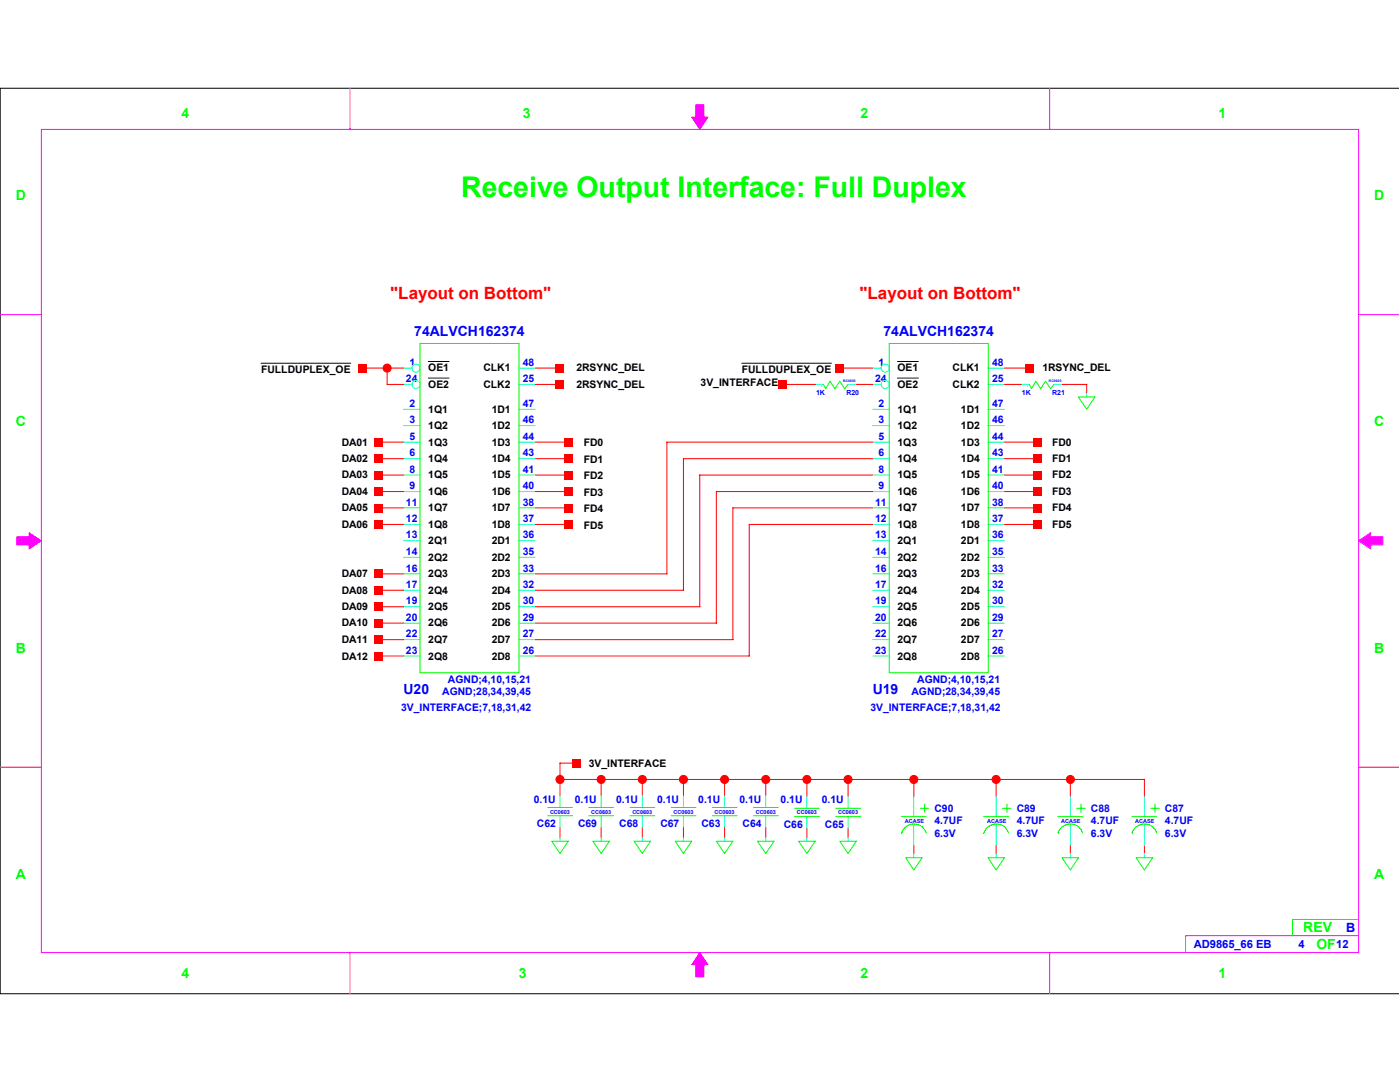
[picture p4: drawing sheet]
<svg xmlns="http://www.w3.org/2000/svg" width="279mm" height="216mm" viewBox="0 0 279 216" stroke-linecap="round" stroke-linejoin="round" font-family="sans-serif">
<path d="M279.2 17.6h-279.2v180.7h279.2M52.1 72.5h17.9M148 72.5h17.9" fill="none" stroke="#000" stroke-width=".2"/>
<path d="M182.4 168.7v1.6M198.8 168.7v1.6M213.6 168.7v1.6M228.4 168.7v1.6" fill="none" stroke="#f00" stroke-width=".2"/>
<path d="M228.4 158.8v4.2M182.4 170.3v.9M198.8 170.3v.9M213.6 170.3v.9M228.4 164.5v4.2M228.4 170.3v.9" fill="none" stroke="#0ff" stroke-width=".2"/>
<path d="M180.8 171.2h3.2l-1.6 2.4zM197.2 171.2h3.2l-1.6 2.4zM212 171.2h3.2l-1.6 2.4zM226.7 171.2h3.3l-1.6 2.4zM230.7 165.9l.1 .3" fill="none" stroke="#0f0" stroke-width=".2"/>
<path d="M230.5 165.5l.2 .4" fill="none" stroke="#0f0" stroke-width=".2"/>
<path d="M230.3 165.2l.2 .3" fill="none" stroke="#0f0" stroke-width=".2"/>
<path d="M230 164.9l.3 .3" fill="none" stroke="#0f0" stroke-width=".2"/>
<path d="M229.6 164.7l.4 .2" fill="none" stroke="#0f0" stroke-width=".2"/>
<path d="M229.3 164.5l.3 .2" fill="none" stroke="#0f0" stroke-width=".2"/>
<path d="M228.9 164.5h.4" fill="none" stroke="#0f0" stroke-width=".2"/>
<path d="M228.5 164.4l.4 .1" fill="none" stroke="#0f0" stroke-width=".2"/>
<path d="M228 164.4h.5M228.1 164.4l-.4 .1" fill="none" stroke="#0f0" stroke-width=".2"/>
<path d="M227.7 164.5l-.4 .1" fill="none" stroke="#0f0" stroke-width=".2"/>
<path d="M227.3 164.6l-.3 .2" fill="none" stroke="#0f0" stroke-width=".2"/>
<path d="M227 164.8l-.3 .3" fill="none" stroke="#0f0" stroke-width=".2"/>
<path d="M226.7 165.1l-.3 .3" fill="none" stroke="#0f0" stroke-width=".2"/>
<path d="M226.4 165.4l-.3 .3" fill="none" stroke="#0f0" stroke-width=".2"/>
<path d="M226.1 165.7l-.1 .3" fill="none" stroke="#0f0" stroke-width=".2"/>
<path d="M226 166l-.1 .2" fill="none" stroke="#0f0" stroke-width=".2"/>
<path d="M215.9 165.9l.2 .3M225.9 162.9h4.9M229.7 161.3h1.7M230.5 160.4v1.7" fill="none" stroke="#0f0" stroke-width=".2"/>
<path d="M213.6 158.8v4.2M213.6 164.5v4.2" fill="none" stroke="#0ff" stroke-width=".2"/>
<path d="M215.7 165.5l.2 .4" fill="none" stroke="#0f0" stroke-width=".2"/>
<path d="M215.5 165.2l.2 .3" fill="none" stroke="#0f0" stroke-width=".2"/>
<path d="M215.2 164.9l.3 .3" fill="none" stroke="#0f0" stroke-width=".2"/>
<path d="M214.8 164.7l.4 .2" fill="none" stroke="#0f0" stroke-width=".2"/>
<path d="M214.5 164.5l.3 .2" fill="none" stroke="#0f0" stroke-width=".2"/>
<path d="M214.1 164.5h.4" fill="none" stroke="#0f0" stroke-width=".2"/>
<path d="M213.7 164.4l.4 .1" fill="none" stroke="#0f0" stroke-width=".2"/>
<path d="M213.3 164.4h.4M213.3 164.4l-.4 .1" fill="none" stroke="#0f0" stroke-width=".2"/>
<path d="M212.9 164.5l-.3 .1" fill="none" stroke="#0f0" stroke-width=".2"/>
<path d="M212.6 164.6l-.4 .2" fill="none" stroke="#0f0" stroke-width=".2"/>
<path d="M212.2 164.8l-.3 .3" fill="none" stroke="#0f0" stroke-width=".2"/>
<path d="M211.9 165.1l-.3 .3" fill="none" stroke="#0f0" stroke-width=".2"/>
<path d="M211.6 165.4l-.2 .3" fill="none" stroke="#0f0" stroke-width=".2"/>
<path d="M211.4 165.7l-.2 .3" fill="none" stroke="#0f0" stroke-width=".2"/>
<path d="M211.2 166l-.1 .2" fill="none" stroke="#0f0" stroke-width=".2"/>
<path d="M201.1 165.9l.2 .3M211.1 162.9h5M214.9 161.3h1.7M215.7 160.4v1.7" fill="none" stroke="#0f0" stroke-width=".2"/>
<path d="M198.8 158.8v4.2M198.8 164.5v4.2" fill="none" stroke="#0ff" stroke-width=".2"/>
<path d="M200.9 165.5l.2 .4" fill="none" stroke="#0f0" stroke-width=".2"/>
<path d="M200.7 165.2l.2 .3" fill="none" stroke="#0f0" stroke-width=".2"/>
<path d="M200.4 164.9l.3 .3" fill="none" stroke="#0f0" stroke-width=".2"/>
<path d="M200.1 164.7l.3 .2" fill="none" stroke="#0f0" stroke-width=".2"/>
<path d="M199.7 164.5l.4 .2" fill="none" stroke="#0f0" stroke-width=".2"/>
<path d="M199.3 164.5h.4" fill="none" stroke="#0f0" stroke-width=".2"/>
<path d="M198.9 164.4l.4 .1" fill="none" stroke="#0f0" stroke-width=".2"/>
<path d="M198.9 164.4l-.7 .1" fill="none" stroke="#0f0" stroke-width=".2"/>
<path d="M198.2 164.5l-.4 .1" fill="none" stroke="#0f0" stroke-width=".2"/>
<path d="M197.8 164.6l-.4 .2" fill="none" stroke="#0f0" stroke-width=".2"/>
<path d="M197.4 164.8l-.3 .3" fill="none" stroke="#0f0" stroke-width=".2"/>
<path d="M197.1 165.1l-.3 .3" fill="none" stroke="#0f0" stroke-width=".2"/>
<path d="M196.8 165.4l-.2 .3" fill="none" stroke="#0f0" stroke-width=".2"/>
<path d="M196.6 165.7l-.2 .3" fill="none" stroke="#0f0" stroke-width=".2"/>
<path d="M196.4 166l-.1 .2" fill="none" stroke="#0f0" stroke-width=".2"/>
<path d="M184.7 165.9l.2 .3M196.3 162.9h5M200.1 161.3h1.7M201 160.4v1.7" fill="none" stroke="#0f0" stroke-width=".2"/>
<path d="M182.4 158.8v4.2M182.4 164.5v4.2" fill="none" stroke="#0ff" stroke-width=".2"/>
<path d="M184.5 165.5l.2 .4" fill="none" stroke="#0f0" stroke-width=".2"/>
<path d="M184.2 165.2l.3 .3" fill="none" stroke="#0f0" stroke-width=".2"/>
<path d="M184 164.9l.2 .3" fill="none" stroke="#0f0" stroke-width=".2"/>
<path d="M183.6 164.7l.4 .2" fill="none" stroke="#0f0" stroke-width=".2"/>
<path d="M183.3 164.5l.3 .2" fill="none" stroke="#0f0" stroke-width=".2"/>
<path d="M182.9 164.5h.4" fill="none" stroke="#0f0" stroke-width=".2"/>
<path d="M182.5 164.4l.4 .1" fill="none" stroke="#0f0" stroke-width=".2"/>
<path d="M182.1 164.4h.4M182.1 164.4l-.4 .1" fill="none" stroke="#0f0" stroke-width=".2"/>
<path d="M181.7 164.5l-.3 .1" fill="none" stroke="#0f0" stroke-width=".2"/>
<path d="M181.4 164.6l-.4 .2" fill="none" stroke="#0f0" stroke-width=".2"/>
<path d="M181 164.8l-.3 .3" fill="none" stroke="#0f0" stroke-width=".2"/>
<path d="M180.7 165.1l-.3 .3" fill="none" stroke="#0f0" stroke-width=".2"/>
<path d="M180.4 165.4l-.2 .3" fill="none" stroke="#0f0" stroke-width=".2"/>
<path d="M180.2 165.7l-.2 .3" fill="none" stroke="#0f0" stroke-width=".2"/>
<path d="M180 166l-.1 .2" fill="none" stroke="#0f0" stroke-width=".2"/>
<g fill="none" stroke="#0f0" stroke-width=".2">
<path d="M83.8 68.5h19.8v65.7h-19.8zM164 77h.1M164.3 76.7l.5 .9 .9-1.5 .9 1.5 1-1.5 1 1.5 .6-.9M177.5 68.5h19.7v65.7h-19.7zM205.1 77h.1M205.4 76.7l.5 .9 .8-1.5 1 1.5 1-1.5 1 1.5 .6-.9M215.2 79.2h3.3l-1.6 2.5zM109.3 162.8h5M109.3 161.1h5M110.1 167.9h3.3l-1.6 2.4zM117.5 162.8h5M117.5 161.1h5"/>
<path d="M118.3 167.9h3.3l-1.6 2.4zM125.7 162.8h5M125.7 161.1h5M126.5 167.9h3.3l-1.6 2.4zM133.9 162.8h5M133.9 161.1h5M134.7 167.9h3.3l-1.6 2.4zM142.2 162.8h4.9M142.2 161.1h4.9M143 167.9h3.3l-1.7 2.4zM150.4 162.8h4.9M150.4 161.1h4.9"/>
<path d="M151.2 167.9h3.3l-1.7 2.4zM158.6 162.9h4.9M158.6 161.3h4.9M159.4 167.9h3.3l-1.7 2.4zM166.8 162.9h4.9M166.8 161.3h4.9M167.6 167.9h3.3l-1.7 2.4zM179.9 162.9h5M183.6 161.3h1.7M184.5 160.4v1.7"/>
</g>
<path d="M85.5 72.1h4.1M85.5 75.4h4.1M179.1 72.1h4.2M179.1 75.4h4.2" fill="none" stroke="#000" stroke-width=".2"/>
<g fill="none" stroke="#0ff" stroke-width=".2">
<path d="M80.5 73.4h1.7M80.5 76.7h1.7M103.5 73.4h3.3M103.5 76.7h3.3M162.7 76.7h1.7M169.2 76.7h1.7M174.2 73.4h1.7M174.2 76.7h1.7M197.1 73.4h3.3M197.1 76.7h3.3M203.8 76.7h1.6M210.3 76.7h1.7"/>
<path d="M216.9 78.4v.8M80.5 81.7h3.4M80.5 84.9h3.4M80.5 88.2h3.4M80.5 91.5h3.4M80.5 94.8h3.4M80.5 98.1h3.4M103.5 81.7h3.3M103.5 84.9h3.3M103.5 88.2h3.3M103.5 91.5h3.3M103.5 94.8h3.3"/>
<path d="M103.5 98.1h3.3M174.2 81.7h3.3M174.2 84.9h3.3M174.2 88.2h3.3M174.2 91.5h3.3M174.2 94.8h3.3M174.2 98.1h3.3M197.1 81.7h3.3M197.1 84.9h3.3M197.1 88.2h3.3M197.1 91.5h3.3M197.1 94.8h3.3"/>
<path d="M197.1 98.1h3.3M80.5 101.3h3.4M80.5 104.6h3.4M80.5 107.9h3.4M80.5 111.2h3.4M80.5 114.5h3.4M80.5 117.8h3.4M103.5 101.3h3.3M103.5 104.6h3.3M103.5 107.9h3.3M103.5 111.2h3.3M103.5 114.5h3.3"/>
<path d="M103.5 117.8h3.3M174.2 101.3h3.3M174.2 104.6h3.3M174.2 107.9h3.3M174.2 111.2h3.3M174.2 114.5h3.3M174.2 117.8h3.3M197.1 101.3h3.3M197.1 104.6h3.3M197.1 107.9h3.3M197.1 111.2h3.3M197.1 114.5h3.3"/>
<path d="M197.1 117.8h3.3M80.5 121.1h3.4M80.5 124.3h3.4M80.5 127.6h3.4M80.5 130.9h3.4M103.5 121.1h3.3M103.5 124.3h3.3M103.5 127.6h3.3M103.5 130.9h3.3M174.2 121.1h3.3M174.2 124.3h3.3M174.2 127.6h3.3"/>
<path d="M174.2 130.9h3.3M197.1 121.1h3.3M197.1 124.3h3.3M197.1 127.6h3.3M197.1 130.9h3.3M111.8 158.7v2.5M120 158.7v2.5M128.2 158.7v2.5M136.4 158.7v2.5M144.6 158.7v2.5M152.8 158.7v2.5M161 158.8v2.5"/>
<path d="M169.2 158.8v2.5M111.8 162.7v2.5M111.8 167v.9M120 162.7v2.5M120 167v.9M128.2 162.7v2.5M128.2 167v.9M136.4 162.7v2.5M136.4 167v.9M144.6 162.7v2.5M144.6 167v.9M152.8 162.7v2.5"/>
<path d="M152.8 167v.9M161 162.9v2.5M161 167v.9M169.2 162.9v2.5M169.2 167v.9"/>
<circle cx="83" cy="73.4" r=".8"/>
<circle cx="83" cy="76.7" r=".8"/>
<circle cx="176.7" cy="73.4" r=".8"/>
<circle cx="176.7" cy="76.7" r=".8"/>
</g>
<path d="M170.9 76.7h3.3M200.4 76.7h3.4M200.4 73.4h5" fill="none" stroke="#f00" stroke-width=".2"/>
<path d="M204.6 72.6h1.6v1.7h-1.6z" fill="#f00"/>
<g fill="none" stroke="#f00" stroke-width=".2">
<path d="M133.1 88.2v26.3h-26.3M133.1 88.2h41.1M139.7 94.8h34.5M139.7 94.7v26.4M143 98.1h31.2M143 98v26.3M174.2 91.5h-37.8v26.3M200.4 88.2h6.7M106.8 117.8h29.6M146.3 101.3v26.3h-39.5M146.3 101.3h27.9M174.2 104.6h-24.7v26.3"/>
<path d="M106.8 130.9h42.8M106.8 124.3h36.2M106.8 121.1h32.9"/>
</g>
<path d="M206.2 87.4h1.7v1.7h-1.7z" fill="#f00"/>
<path d="M200.4 91.5h6.7" fill="none" stroke="#f00" stroke-width=".2"/>
<path d="M206.2 90.7h1.7v1.7h-1.7z" fill="#f00"/>
<path d="M200.4 94.8h6.7" fill="none" stroke="#f00" stroke-width=".2"/>
<path d="M206.2 94h1.7v1.7h-1.7z" fill="#f00"/>
<path d="M200.4 98.1h6.7" fill="none" stroke="#f00" stroke-width=".2"/>
<path d="M206.2 97.2h1.7v1.7h-1.7z" fill="#f00"/>
<path d="M200.4 101.3h6.7" fill="none" stroke="#f00" stroke-width=".2"/>
<path d="M206.2 100.5h1.7v1.7h-1.7z" fill="#f00"/>
<path d="M200.4 104.6h6.7" fill="none" stroke="#f00" stroke-width=".2"/>
<path d="M206.2 103.8h1.7v1.7h-1.7z" fill="#f00"/>
<path d="M75.6 130.9h5M111.8 165.2v1.8M120 165.2v1.8M128.2 165.2v1.8M136.4 165.2v1.8M144.6 165.2v1.8M152.8 165.2v1.8M161 165.4v1.6M169.2 165.4v1.6" fill="none" stroke="#f00" stroke-width=".2"/>
<path d="M74.8 130.1h1.7v1.7h-1.7z" fill="#f00"/>
<path d="M75.6 127.6h5" fill="none" stroke="#f00" stroke-width=".2"/>
<path d="M74.8 126.8h1.7v1.7h-1.7z" fill="#f00"/>
<path d="M75.6 124.3h5" fill="none" stroke="#f00" stroke-width=".2"/>
<path d="M74.8 123.5h1.7v1.7h-1.7z" fill="#f00"/>
<path d="M75.6 121.1h5" fill="none" stroke="#f00" stroke-width=".2"/>
<path d="M74.8 120.2h1.7v1.7h-1.7z" fill="#f00"/>
<path d="M75.6 117.8h5" fill="none" stroke="#f00" stroke-width=".2"/>
<path d="M74.8 117h1.7v1.7h-1.7z" fill="#f00"/>
<path d="M75.6 114.5h5" fill="none" stroke="#f00" stroke-width=".2"/>
<path d="M74.8 113.7h1.7v1.7h-1.7z" fill="#f00"/>
<path d="M75.6 104.6h5" fill="none" stroke="#f00" stroke-width=".2"/>
<path d="M74.8 103.8h1.7v1.7h-1.7z" fill="#f00"/>
<path d="M75.6 101.3h5" fill="none" stroke="#f00" stroke-width=".2"/>
<path d="M74.8 100.5h1.7v1.7h-1.7z" fill="#f00"/>
<path d="M75.6 98.1h5" fill="none" stroke="#f00" stroke-width=".2"/>
<path d="M74.8 97.2h1.7v1.7h-1.7z" fill="#f00"/>
<path d="M75.6 94.8h5" fill="none" stroke="#f00" stroke-width=".2"/>
<path d="M74.8 94h1.7v1.7h-1.7z" fill="#f00"/>
<path d="M75.6 91.5h5" fill="none" stroke="#f00" stroke-width=".2"/>
<path d="M74.8 90.7h1.7v1.7h-1.7z" fill="#f00"/>
<path d="M75.6 88.2h5" fill="none" stroke="#f00" stroke-width=".2"/>
<path d="M74.8 87.4h1.7v1.7h-1.7z" fill="#f00"/>
<path d="M106.8 88.2h6.7" fill="none" stroke="#f00" stroke-width=".2"/>
<path d="M112.6 87.4h1.7v1.7h-1.7z" fill="#f00"/>
<path d="M106.8 91.5h6.7" fill="none" stroke="#f00" stroke-width=".2"/>
<path d="M112.6 90.7h1.7v1.7h-1.7z" fill="#f00"/>
<path d="M106.8 94.8h6.7" fill="none" stroke="#f00" stroke-width=".2"/>
<path d="M112.6 94h1.7v1.7h-1.7z" fill="#f00"/>
<path d="M106.8 98.1h6.7" fill="none" stroke="#f00" stroke-width=".2"/>
<path d="M112.6 97.2h1.7v1.7h-1.7z" fill="#f00"/>
<path d="M106.8 101.3h6.7" fill="none" stroke="#f00" stroke-width=".2"/>
<path d="M112.6 100.5h1.7v1.7h-1.7z" fill="#f00"/>
<path d="M106.8 104.6h6.7" fill="none" stroke="#f00" stroke-width=".2"/>
<path d="M112.6 103.8h1.7v1.7h-1.7z" fill="#f00"/>
<path d="M106.8 73.4h5" fill="none" stroke="#f00" stroke-width=".2"/>
<path d="M110.9 72.6h1.7v1.7h-1.7z" fill="#f00"/>
<path d="M106.8 76.7h5" fill="none" stroke="#f00" stroke-width=".2"/>
<path d="M110.9 75.9h1.7v1.7h-1.7z" fill="#f00"/>
<path d="M72.3 73.4h8.3M77.3 73.4v3.3h3.3" fill="none" stroke="#f00" stroke-width=".2"/>
<g fill="#f00">
<path d="M71.5 72.6h1.7v1.7h-1.7z"/>
<circle cx="77.3" cy="73.4" r=".8"/>
</g>
<g fill="none" stroke="#f00" stroke-width=".2">
<path d="M167.6 73.4h6.6"/>
<circle cx="77.3" cy="73.4" r=".8"/>
</g>
<path d="M166.8 72.6h1.7v1.7h-1.7z" fill="#f00"/>
<path d="M156.1 76.7h6.6" fill="none" stroke="#f00" stroke-width=".2"/>
<path d="M155.3 75.9h1.7v1.7h-1.7z" fill="#f00"/>
<g fill="none" stroke="#f00" stroke-width=".2">
<path d="M212 76.7h4.9M216.9 76.7v1.7M111.8 152.2v6.5M111.8 152.3h3.3M111.8 155.5h116.6M120 155.5v3.2M128.2 155.5v3.2M136.4 155.5v3.2M144.6 155.5v3.2M152.8 155.5v3.2M161 155.5v3.3M169.2 155.5v3.3"/>
<path d="M182.4 155.5v3.3M198.8 155.5v3.3M213.6 155.5v3.3M228.4 155.5v3.3"/>
</g>
<path d="M236.6 186.7v3.3M271.1 183.5h-13.2v3.2" fill="none" stroke="#0f0" stroke-width=".2"/>
<g fill="none" stroke="#f0f" stroke-width=".2">
<path d="M69.8 17.6v8.3M209.5 17.6v8.3M8.3 25.8h262.8v164.3h-262.8zM138.9 20.9h1.6v2.5h.8l-1.6 2.4-1.7-2.4h.9zM139 21h1.3v2.5h.7l-1.3 2-1.4-2h.7zM139.2 21.2h1v2.5h.5l-1 1.4-1-1.4h.5zM139.4 21.4h.6v2.4h.3l-.6 1-.7-1h.4zM139.5 21.5h.3v2.5h.2l-.3 .5-.3-.5h.1zM139.7 21.7v2.6M0 62.8h8.3M271.1 62.8h8.1M3.3 107.1h2.5v-.8l2.5 1.6-2.5 1.7v-.8h-2.5z"/>
<path d="M3.5 107.3h2.5v-.7l1.9 1.3-1.9 1.3v-.6h-2.5zM3.6 107.4h2.5v-.5l1.5 1-1.5 1v-.5h-2.5zM3.8 107.6h2.5v-.3l1 .6-1 .7v-.4h-2.5zM4 107.8h2.4v-.2l.5 .3-.5 .3v-.1h-2.4zM4.1 107.9h2.7M271.1 107.9l2.5-1.6v.8h2.4v1.7h-2.4v.8zM271.4 107.9l2-1.3v.7h2.4v1.3h-2.4v.6zM271.7 107.9l1.5-1v.5h2.5v1h-2.5v.5zM272.1 107.9l.9-.6v.3h2.5v.6h-2.5v.4zM272.4 107.9l.5-.3v.2h2.5v.3h-2.5v.1zM272.6 107.9h2.7M0 153.1h8.3"/>
<path d="M271.1 153.1h8.1M69.8 190v8.2M139.7 191.3l.3 .6h-.2v2.4h-.3v-2.4h-.1zM139.7 191l.6 1h-.3v2.5h-.6v-2.5h-.4zM139.7 190.7l1 1.5h-.5v2.4h-1v-2.4h-.5zM139.7 190.4l1.3 1.9h-.7v2.5h-1.3v-2.5h-.7zM139.7 190l1.6 2.5h-.8v2.4h-1.6v-2.4h-.9zM139.7 191.5v2.7M209.5 190v8.2M236.6 186.7h34.5"/>
</g>
<g fill="#f00">
<path d="M114.2 151.4h1.7v1.7h-1.7z"/>
<circle cx="111.8" cy="155.5" r=".8"/>
</g>
<circle cx="111.8" cy="155.5" r=".8" fill="none" stroke="#f00" stroke-width=".2"/>
<circle cx="120" cy="155.5" r=".8" fill="#f00"/>
<circle cx="120" cy="155.5" r=".8" fill="none" stroke="#f00" stroke-width=".2"/>
<circle cx="128.2" cy="155.5" r=".8" fill="#f00"/>
<circle cx="128.2" cy="155.5" r=".8" fill="none" stroke="#f00" stroke-width=".2"/>
<circle cx="136.4" cy="155.5" r=".8" fill="#f00"/>
<circle cx="136.4" cy="155.5" r=".8" fill="none" stroke="#f00" stroke-width=".2"/>
<circle cx="144.6" cy="155.5" r=".8" fill="#f00"/>
<circle cx="144.6" cy="155.5" r=".8" fill="none" stroke="#f00" stroke-width=".2"/>
<circle cx="152.8" cy="155.5" r=".8" fill="#f00"/>
<circle cx="152.8" cy="155.5" r=".8" fill="none" stroke="#f00" stroke-width=".2"/>
<circle cx="161" cy="155.5" r=".8" fill="#f00"/>
<circle cx="161" cy="155.5" r=".8" fill="none" stroke="#f00" stroke-width=".2"/>
<circle cx="169.2" cy="155.5" r=".8" fill="#f00"/>
<circle cx="169.2" cy="155.5" r=".8" fill="none" stroke="#f00" stroke-width=".2"/>
<circle cx="213.6" cy="155.5" r=".8" fill="#f00"/>
<circle cx="213.6" cy="155.5" r=".8" fill="none" stroke="#f00" stroke-width=".2"/>
<circle cx="198.8" cy="155.5" r=".8" fill="#f00"/>
<circle cx="198.8" cy="155.5" r=".8" fill="none" stroke="#f00" stroke-width=".2"/>
<circle cx="182.4" cy="155.5" r=".8" fill="#f00"/>
<circle cx="182.4" cy="155.5" r=".8" fill="none" stroke="#f00" stroke-width=".2"/>
<text font-size="5.7" fill="#0f0" x="92" y="39.3">Receive Output Interface: Full Duplex</text>
<g font-size="3.4" fill="#f00">
<text x="77.9" y="59.6">&quot;Layout on Bottom&quot;</text>
<text x="171.5" y="59.6">&quot;Layout on Bottom&quot;</text>
</g>
<g font-size="2.8" fill="#0f0">
<text x="36.2" y="23.5">4</text>
<text x="104.4" y="23.5">3</text>
<text x="171.7" y="23.5">2</text>
<text x="243.2" y="23.5">1</text>
<text x="3.2" y="39.9">D</text>
<text x="274.2" y="39.9">D</text>
<text x="3.2" y="85.1">C</text>
<text x="274.2" y="85.1">C</text>
<text x="3.2" y="130.2">B</text>
<text x="274.2" y="130.2">B</text>
<text x="3.2" y="175.4">A</text>
<text x="274.2" y="175.4">A</text>
<text x="260.1" y="186.1">REV</text>
<text x="262.7" y="189.4">OF</text>
<text x="36.2" y="195.1">4</text>
<text x="103.5" y="195.1">3</text>
<text x="171.7" y="195.1">2</text>
<text x="243.2" y="195.1">1</text>
</g>
<g font-size="2.8" fill="#00f">
<text x="82.7" y="67">74ALVCH162374</text>
<text x="176.3" y="67">74ALVCH162374</text>
<text x="80.5" y="138.4">U20</text>
<text x="174.2" y="138.4">U19</text>
</g>
<text font-size="2.5" fill="#00f" x="268.6" y="186">B</text>
<g font-size="2.2" fill="#00f">
<text x="238.3" y="189.1">AD9865_66 EB</text>
<text x="259.1" y="189.1">4</text>
<text x="266.7" y="189.1">12</text>
</g>
<g font-size="2.1">
<text x="52.1" y="74.5">FULLDUPLEX_OE</text>
<text x="85.5" y="74.1">OE1</text>
<text x="85.5" y="77.4">OE2</text>
<text x="96.5" y="74.1">CLK1</text>
<text x="96.5" y="77.4">CLK2</text>
<text x="115" y="74.1">2RSYNC_DEL</text>
<text x="115" y="77.4">2RSYNC_DEL</text>
<text x="139.8" y="77.1">3V_INTERFACE</text>
<text x="148" y="74.5">FULLDUPLEX_OE</text>
<text x="179.1" y="74.1">OE1</text>
<text x="179.1" y="77.4">OE2</text>
<text x="190.1" y="74.1">CLK1</text>
<text x="190.1" y="77.4">CLK2</text>
<text x="208" y="74.1">1RSYNC_DEL</text>
<text x="85.5" y="82.3">1Q1</text>
<text x="98.1" y="82.3">1D1</text>
<text x="179.1" y="82.3">1Q1</text>
<text x="191.8" y="82.3">1D1</text>
<text x="68.2" y="88.9">DA01</text>
<text x="85.5" y="85.6">1Q2</text>
<text x="85.5" y="88.9">1Q3</text>
<text x="98.1" y="85.6">1D2</text>
<text x="98.1" y="88.9">1D3</text>
<text x="116.5" y="89.1">FD0</text>
<text x="179.1" y="85.6">1Q2</text>
<text x="179.1" y="88.9">1Q3</text>
<text x="191.8" y="85.6">1D2</text>
<text x="191.8" y="88.9">1D3</text>
<text x="210" y="88.9">FD0</text>
<text x="68.2" y="95.5">DA03</text>
<text x="68.2" y="92.2">DA02</text>
<text x="85.5" y="92.2">1Q4</text>
<text x="85.5" y="95.5">1Q5</text>
<text x="98.1" y="92.2">1D4</text>
<text x="98.1" y="95.5">1D5</text>
<text x="116.5" y="92.4">FD1</text>
<text x="116.5" y="95.6">FD2</text>
<text x="179.1" y="92.2">1Q4</text>
<text x="179.1" y="95.5">1Q5</text>
<text x="191.8" y="92.2">1D4</text>
<text x="191.8" y="95.5">1D5</text>
<text x="210" y="92.2">FD1</text>
<text x="210" y="95.5">FD2</text>
<text x="68.2" y="98.8">DA04</text>
<text x="85.5" y="98.8">1Q6</text>
<text x="98.1" y="98.8">1D6</text>
<text x="116.5" y="98.9">FD3</text>
<text x="179.1" y="98.8">1Q6</text>
<text x="191.8" y="98.8">1D6</text>
<text x="210" y="98.8">FD3</text>
<text x="68.2" y="105.3">DA06</text>
<text x="68.2" y="102">DA05</text>
<text x="85.5" y="102">1Q7</text>
<text x="85.5" y="105.3">1Q8</text>
<text x="98.1" y="102">1D7</text>
<text x="98.1" y="105.3">1D8</text>
<text x="116.5" y="102.2">FD4</text>
<text x="116.5" y="105.5">FD5</text>
<text x="179.1" y="102">1Q7</text>
<text x="179.1" y="105.3">1Q8</text>
<text x="191.8" y="102">1D7</text>
<text x="191.8" y="105.3">1D8</text>
<text x="210" y="102">FD4</text>
<text x="210" y="105.3">FD5</text>
<text x="85.5" y="108.6">2Q1</text>
<text x="85.5" y="111.9">2Q2</text>
<text x="98.1" y="108.6">2D1</text>
<text x="98.1" y="111.9">2D2</text>
<text x="179.1" y="108.6">2Q1</text>
<text x="179.1" y="111.9">2Q2</text>
<text x="191.8" y="108.6">2D1</text>
<text x="191.8" y="111.9">2D2</text>
<text x="68.2" y="118.4">DA08</text>
<text x="68.2" y="115.2">DA07</text>
<text x="85.5" y="115.2">2Q3</text>
<text x="85.5" y="118.4">2Q4</text>
<text x="98.1" y="115.2">2D3</text>
<text x="98.1" y="118.4">2D4</text>
<text x="179.1" y="115.2">2Q3</text>
<text x="179.1" y="118.4">2Q4</text>
<text x="191.8" y="115.2">2D3</text>
<text x="191.8" y="118.4">2D4</text>
<text x="68.2" y="125">DA10</text>
<text x="68.2" y="121.8">DA09</text>
<text x="85.5" y="121.7">2Q5</text>
<text x="85.5" y="125">2Q6</text>
<text x="98.1" y="121.7">2D5</text>
<text x="98.1" y="125">2D6</text>
<text x="179.1" y="121.7">2Q5</text>
<text x="179.1" y="125">2Q6</text>
<text x="191.8" y="121.7">2D5</text>
<text x="191.8" y="125">2D6</text>
<text x="68.2" y="131.6">DA12</text>
<text x="68.2" y="128.3">DA11</text>
<text x="85.5" y="128.3">2Q7</text>
<text x="85.5" y="131.6">2Q8</text>
<text x="98.1" y="128.3">2D7</text>
<text x="98.1" y="131.6">2D8</text>
<text x="179.1" y="128.3">2Q7</text>
<text x="179.1" y="131.6">2Q8</text>
<text x="191.8" y="128.3">2D7</text>
<text x="191.8" y="131.6">2D8</text>
<text x="117.5" y="153">3V_INTERFACE</text>
</g>
<g font-size="2.1" fill="#00f">
<text x="81" y="76.2">24</text>
<text x="81.7" y="73">1</text>
<text x="104.4" y="76.2">25</text>
<text x="104.4" y="73">48</text>
<text x="174.7" y="76.2">24</text>
<text x="175.3" y="73">1</text>
<text x="198" y="76.2">25</text>
<text x="198" y="73">48</text>
<text x="81.7" y="81.2">2</text>
<text x="104.4" y="81.2">47</text>
<text x="175.3" y="81.2">2</text>
<text x="198" y="81.2">47</text>
<text x="81.7" y="87.8">5</text>
<text x="81.7" y="84.5">3</text>
<text x="104.4" y="87.8">44</text>
<text x="104.4" y="84.5">46</text>
<text x="175.3" y="87.8">5</text>
<text x="175.3" y="84.5">3</text>
<text x="198" y="87.8">44</text>
<text x="198" y="84.5">46</text>
<text x="81.7" y="94.3">8</text>
<text x="81.7" y="91.1">6</text>
<text x="104.4" y="94.3">41</text>
<text x="104.4" y="91.1">43</text>
<text x="175.3" y="94.3">8</text>
<text x="175.3" y="91.1">6</text>
<text x="198" y="94.3">41</text>
<text x="198" y="91.1">43</text>
<text x="81" y="100.9">11</text>
<text x="81.7" y="97.6">9</text>
<text x="104.4" y="100.9">38</text>
<text x="104.4" y="97.6">40</text>
<text x="174.7" y="100.9">11</text>
<text x="175.3" y="97.6">9</text>
<text x="198" y="100.9">38</text>
<text x="198" y="97.6">40</text>
<text x="81" y="107.4">13</text>
<text x="81" y="104.2">12</text>
<text x="104.4" y="107.4">36</text>
<text x="104.4" y="104.2">37</text>
<text x="174.7" y="107.4">13</text>
<text x="174.7" y="104.2">12</text>
<text x="198" y="107.4">36</text>
<text x="198" y="104.2">37</text>
<text x="81" y="110.7">14</text>
<text x="104.4" y="110.7">35</text>
<text x="174.7" y="110.7">14</text>
<text x="198" y="110.7">35</text>
<text x="81" y="117.3">17</text>
<text x="81" y="114">16</text>
<text x="104.4" y="117.3">32</text>
<text x="104.4" y="114">33</text>
<text x="174.7" y="117.3">17</text>
<text x="174.7" y="114">16</text>
<text x="198" y="117.3">32</text>
<text x="198" y="114">33</text>
<text x="81" y="123.9">20</text>
<text x="81" y="120.6">19</text>
<text x="104.4" y="123.9">29</text>
<text x="104.4" y="120.6">30</text>
<text x="174.7" y="123.9">20</text>
<text x="174.7" y="120.6">19</text>
<text x="198" y="123.9">29</text>
<text x="198" y="120.6">30</text>
<text x="81" y="130.4">23</text>
<text x="81" y="127.2">22</text>
<text x="104.4" y="130.4">26</text>
<text x="104.4" y="127.2">27</text>
<text x="174.7" y="130.4">23</text>
<text x="174.7" y="127.2">22</text>
<text x="198" y="130.4">26</text>
<text x="198" y="127.2">27</text>
<text x="89.4" y="136.2">AGND;4,10,15,21</text>
<text x="183" y="136.2">AGND;4,10,15,21</text>
<text x="80.1" y="141.9">3V_INTERFACE;7,18,31,42</text>
<text x="88.3" y="138.6">AGND;28,34,39,45</text>
<text x="173.7" y="141.9">3V_INTERFACE;7,18,31,42</text>
<text x="181.9" y="138.6">AGND;28,34,39,45</text>
<text x="106.5" y="160.2">0.1U</text>
<text x="114.7" y="160.2">0.1U</text>
<text x="122.9" y="160.2">0.1U</text>
<text x="131.1" y="160.2">0.1U</text>
<text x="139.4" y="160.2">0.1U</text>
<text x="147.6" y="160.2">0.1U</text>
<text x="155.8" y="160.3">0.1U</text>
<text x="164" y="160.3">0.1U</text>
<text x="186.5" y="162">C90</text>
<text x="202.9" y="162">C89</text>
<text x="217.7" y="162">C88</text>
<text x="232.5" y="162">C87</text>
<text x="107.1" y="165.1">C62</text>
<text x="115.4" y="165.1">C69</text>
<text x="123.6" y="165.1">C68</text>
<text x="131.8" y="165.1">C67</text>
<text x="140" y="165.1">C63</text>
<text x="148.2" y="165.1">C64</text>
<text x="156.4" y="165.3">C66</text>
<text x="164.6" y="165.3">C65</text>
<text x="186.5" y="164.4">4.7UF</text>
<text x="186.5" y="166.9">6.3V</text>
<text x="202.9" y="166.9">6.3V</text>
<text x="202.9" y="164.4">4.7UF</text>
<text x="217.7" y="164.4">4.7UF</text>
<text x="217.7" y="166.9">6.3V</text>
<text x="232.5" y="166.9">6.3V</text>
<text x="232.5" y="164.4">4.7UF</text>
</g>
<g font-size="1.4" fill="#00f">
<text x="162.9" y="78.7">1K</text>
<text x="168.9" y="78.7">R20</text>
<text x="203.9" y="78.7">1K</text>
<text x="210" y="78.7">R21</text>
</g>
<g font-size="1.1" fill="#00f">
<text x="109.8" y="162.3">CC0603</text>
<text x="118" y="162.3">CC0603</text>
<text x="126.2" y="162.3">CC0603</text>
<text x="134.4" y="162.3">CC0603</text>
<text x="142.6" y="162.3">CC0603</text>
<text x="150.8" y="162.3">CC0603</text>
<text x="159" y="162.5">CC0603</text>
<text x="167.3" y="162.5">CC0603</text>
<text x="180.6" y="164.2">ACASE</text>
<text x="197" y="164.2">ACASE</text>
<text x="211.8" y="164.2">ACASE</text>
<text x="226.6" y="164.2">ACASE</text>
</g>
<g font-size=".7" fill="#00f">
<text x="168.3" y="76.2">RC0603</text>
<text x="209.3" y="76.2">RC0603</text>
</g>
</svg>
